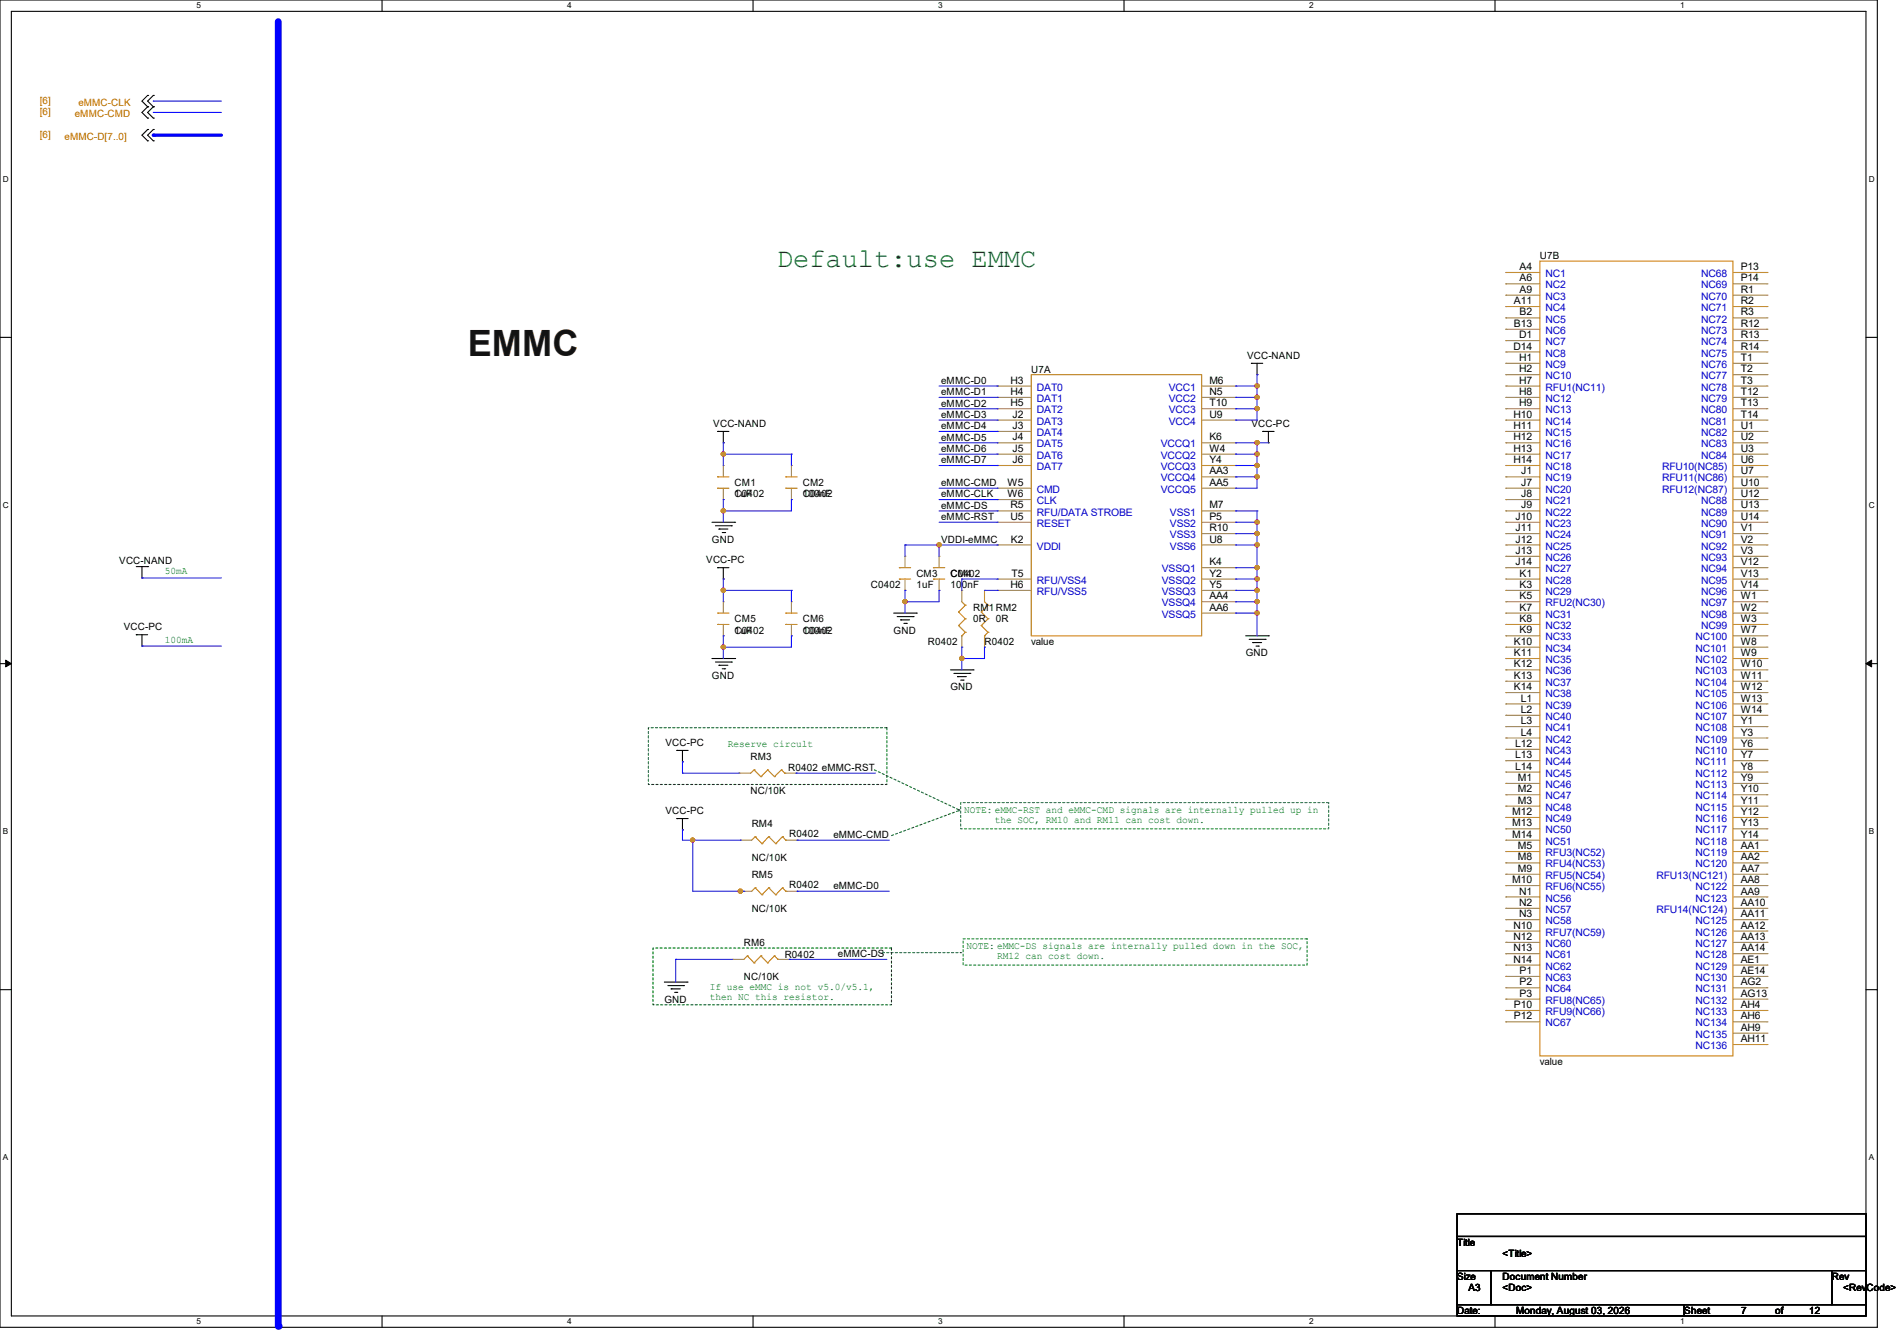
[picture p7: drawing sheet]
<svg xmlns="http://www.w3.org/2000/svg" width="297mm" height="210mm" viewBox="0 0 297 210" stroke-linecap="round" stroke-linejoin="round" font-family="sans-serif">
<g fill="none" stroke="#000" stroke-width=".17">
<path d="M0 0h293.9v207.9h-293.9zM1.8 1.8h290.3v204.3h-290.3zM59.8 0v1.8M117.9 0v1.8M176 0v1.8M234.1 0v1.8M0 52.8h1.8M292.1 52.8h1.8M0 103.9h1.8M292.1 103.9h1.8M0 155h1.8M292.1 155h1.8"/>
<path d="M59.8 206.1v1.8M117.9 206.1v1.8M176 206.1v1.8M234.1 206.1v1.8"/>
</g>
<path d="M.9 103.4l.9 .5-.9 .5zM292.1 103.9l.9-.5v1z" fill="#000"/>
<path d="M.9 103.4l.9 .5-.9 .5zM292.1 103.9l.9-.5v1z" fill="none" stroke="#000" stroke-width=".16"/>
<path d="M43.6 3.4v204.3" fill="none" stroke="#00f" stroke-width="1.1"/>
<circle cx="43.6" cy="207.7" r=".53" fill="#00f"/>
<path d="M150.4 125.7h57.6v4.1h-57.6zM150.8 147h53.8v4.1h-53.8z" fill="none" stroke="#008040" stroke-width=".17" stroke-dasharray=".3 .3"/>
<path d="M101.5 114h37.4v8.9h-37.4zM136.9 120.6l13.2 6.2M139.6 130.9l10.5-3.9M150.1 126.8h.1M150.1 127h.1M102.2 148.5h37.4v8.9h-37.4zM138.1 149.2h12.3M150.4 149.2h.1" fill="none" stroke="#008000" stroke-width=".17" stroke-dasharray=".3 .3"/>
<g fill="none" stroke="#000" stroke-width=".17">
<path d="M23.1 14.9h.1M23.1 16.7h.1M23.1 18.5h.1M23.1 14.9l-.9 .9 .9 .9M23.1 16.7l-.9 .9 .9 .9M24 14.9h.1M24 16.7h.1M24 18.5h.1M24 14.9l-.9 .9 .9 .9M24 16.7l-.9 .9 .9 .9M23.1 20.3h.1M23.1 22.1h.1"/>
<path d="M23.1 20.3l-.9 .9 .9 .9M24 20.3h.1M24 22.1h.1M24 20.3l-.9 .9 .9 .9M195.9 56.9h.1M195.9 56.9h1.8M196.8 58.7h.1M196.8 56.9v1.8M112.4 67.6h.1M112.4 67.6h1.7M113.2 69.3h.1M113.2 67.6v1.7"/>
<path d="M197.7 67.6h.1M197.7 67.6h1.8M198.6 69.3h.1M198.6 67.6v1.7M21.3 99.4h.1M21.3 88.7h1.8M21.3 99.4h1.8M22.2 90.5h.1M22.2 88.7v1.8M22.2 99.4v1.8M23.1 88.7h.1M111.5 81.8h3.5"/>
<path d="M112 82.3h2.5M112.4 88.9h.1M112.4 88.9h1.7M112.6 82.8h.1M112.6 82.8h1.4M113.1 83.4h.4M113.2 90.7h.1M113.2 88.9v1.8M113.5 83.4h.1M114.5 82.3h.1M115 81.8h.1M139.9 96h3.6"/>
<path d="M140.5 96.6h2.5M141 97.1h.1M141 97.1h1.4M141.5 97.6h.4M141.9 97.6h.1M143 96.6h.1M143.5 96h.1M195 99.6h3.6M198.6 99.6h.1M22.2 101.2h.1M106 117.5h.1M106 117.5h1.7"/>
<path d="M106.8 119.3h.1M106.8 117.5v1.8M111.5 103.1h3.5M112 103.7h2.5M112.6 104.2h.1M112.6 104.2h1.4M113.1 104.7h.4M113.5 104.7h.1M114.5 103.7h.1M115 103.1h.1M148.8 104.9h3.6M149.4 105.5h2.4"/>
<path d="M149.9 106h.1M149.9 106h1.4M150.4 106.5h.4M150.8 106.5h.1M151.8 105.5h.1M152.4 104.9h.1M195.6 100.1h2.5M196.1 100.6h.1M196.1 100.6h1.4M196.6 101.2h.4M197 101.2h.1M198.1 100.1h.1"/>
<path d="M106 128.2h.1M106 128.2h1.7M106.8 130h.1M106.8 128.2v1.8M104 153.8h3.6M104.6 154.3h2.4M105.1 154.9h.1M105.1 154.9h1.4M105.6 155.4h.4M106 155.4h.1M107 154.3h.1M107.6 153.8h.1"/>
<path d="M228.1 190.1h64v3.5h-64zM228.1 193.6h64v5.4h-64zM228.1 199h5.4v5.3h-5.4zM233.5 199h53.3v5.3h-53.3zM286.8 199h5.3v5.3h-5.3zM228.1 204.3h35.6v1.8h-35.6zM263.7 204.3h28.4v1.8h-28.4z"/>
</g>
<g fill="none" stroke="#cc8006" stroke-width=".17">
<path d="M161.5 58.7h26.6v40.9h-26.6zM241.1 40.9h30.2v124.5h-30.2zM112.4 74.7h.1M112.4 76.5h.1M112.4 74.7h1.7M112.4 76.5h1.7M123 74.7h.1M123 76.5h.1M123 74.7h1.8M123 76.5h1.8M112.4 96h.1M112.4 97.8h.1"/>
<path d="M112.4 96h1.7M112.4 97.8h1.7M123 96h.1M123 97.8h.1M123 96h1.8M123 97.8h1.8M140.8 88.9h.1M140.8 90.7h.1M140.8 88.9h1.8M140.8 90.7h1.8M146.1 88.9h.1M146.1 90.7h.1"/>
<path d="M146.1 88.9h1.8M146.1 90.7h1.8M150.1 95.8h.1M150.1 98h.1M150.1 95.8l1 1.1M150.1 98l1 1M150.6 99.6h.1M150.6 94.2l.5 .6M151.1 94.8h.1M151.1 96.9h.1M151.1 99h.1M151.1 94.8l-1 1"/>
<path d="M151.1 96.9l-1 1.1M151.1 99l-.5 .6M153.6 95.8h.1M153.6 98h.1M153.6 95.8l1.1 1.1M153.6 98l1.1 1M154.1 99.6h.1M154.1 94.2l.6 .6M154.7 94.8h.1M154.7 96.9h.1M154.7 99h.1M154.7 94.8l-1.1 1"/>
<path d="M154.7 96.9l-1.1 1.1M154.7 99l-.6 .6M118.1 120.6h.1M118.1 120.6l-.6 .5M118.1 120.6l1 1M118.2 131h.1M118.2 139h.1M118.2 131l-.5 .6M118.2 131l1.1 1.1M118.2 139l-.5 .6M118.2 139l1.1 1.1M119.1 121.6h.1"/>
<path d="M119.3 132.1h.1M120.2 120.6h.1M120.2 120.6l-1.1 1M120.2 120.6l1 1M120.4 131h.1M120.4 139h.1M120.4 131l-1.1 1.1M120.4 131l1.1 1.1M120.4 139l-1.1 1.1M120.4 139l1.1 1.1M121.2 121.6h.1M121.5 132.1h.1"/>
<path d="M122.3 120.6h.1M122.3 120.6l-1.1 1M122.3 120.6l.6 .5M122.5 131h.1M122.5 139h.1M122.5 131l-1 1.1M122.5 131l.5 .6M122.5 139l-1 1.1M122.5 139l.5 .6M122.9 121.1h.1M123 131.6h.1M123 139.6h.1"/>
<path d="M117 149.7h.1M117 149.7l-.5 .5M117 149.7l1.1 1.1M118.1 150.8h.1M119.1 149.7h.1M119.1 149.7l-1 1.1M119.1 149.7l1.1 1.1M119.3 140.1h.1M120.2 150.8h.1M121.2 149.7h.1M121.2 149.7l-1 1.1M121.2 149.7l.6 .5"/>
<path d="M121.5 140.1h.1M121.8 150.2h.1"/>
</g>
<g fill="none" stroke="#a84" stroke-width=".17">
<path d="M235.8 42.7h.1M235.8 44.4h.1M235.8 46.2h.1M235.8 48h.1M235.8 49.8h.1M235.8 51.6h.1M235.8 53.3h.1M235.8 55.1h.1M235.8 56.9h.1M235.8 58.7h.1M235.8 42.7h5.3M235.8 44.4h5.3"/>
<path d="M235.8 46.2h5.3M235.8 48h5.3M235.8 49.8h5.3M235.8 51.6h5.3M235.8 53.3h5.3M235.8 55.1h5.3M235.8 56.9h5.3M235.8 58.7h5.3M271.3 42.7h5.3M271.3 44.4h5.3M271.3 46.2h5.3M271.3 48h5.3"/>
<path d="M271.3 49.8h5.3M271.3 51.6h5.3M271.3 53.3h5.3M271.3 55.1h5.3M271.3 56.9h5.3M271.3 58.7h5.3M276.6 42.7h.1M276.6 44.4h.1M276.6 46.2h.1M276.6 48h.1M276.6 49.8h.1M276.6 51.6h.1"/>
<path d="M276.6 53.3h.1M276.6 55.1h.1M276.6 56.9h.1M276.6 58.7h.1M113.2 72.9h.1M113.2 78.2h.1M113.2 72.9v1.8M113.2 76.5v1.7M123.9 78.2h.1M123.9 72.9h.1M123.9 72.9v1.8M123.9 76.5v1.7"/>
<path d="M156.1 60.5h.1M156.1 62.2h.1M156.1 64h.1M156.1 65.8h.1M156.1 67.6h.1M156.1 69.3h.1M156.1 71.1h.1M156.1 72.9h.1M156.1 76.5h.1M156.1 78.2h.1M156.1 60.5h5.4M156.1 62.2h5.4"/>
<path d="M156.1 64h5.4M156.1 65.8h5.4M156.1 67.6h5.4M156.1 69.3h5.4M156.1 71.1h5.4M156.1 72.9h5.4M156.1 76.5h5.4M156.1 78.2h5.4M188.1 60.5h5.4M188.1 62.2h5.4M188.1 64h5.4M188.1 65.8h5.4"/>
<path d="M188.1 69.3h5.4M188.1 71.1h5.4M188.1 72.9h5.4M188.1 74.7h5.4M188.1 76.5h5.4M193.5 69.3h.1M193.5 60.5h.1M193.5 62.2h.1M193.5 64h.1M193.5 65.8h.1M193.5 71.1h.1M193.5 72.9h.1"/>
<path d="M193.5 74.7h.1M193.5 76.5h.1M235.8 60.5h.1M235.8 62.2h.1M235.8 64h.1M235.8 65.8h.1M235.8 67.6h.1M235.8 69.3h.1M235.8 71.1h.1M235.8 72.9h.1M235.8 74.7h.1M235.8 76.5h.1"/>
<path d="M235.8 78.2h.1M235.8 60.5h5.3M235.8 62.2h5.3M235.8 64h5.3M235.8 65.8h5.3M235.8 67.6h5.3M235.8 69.3h5.3M235.8 71.1h5.3M235.8 72.9h5.3M235.8 74.7h5.3M235.8 76.5h5.3M235.8 78.2h5.3"/>
<path d="M271.3 60.5h5.3M271.3 62.2h5.3M271.3 64h5.3M271.3 65.8h5.3M271.3 67.6h5.3M271.3 69.3h5.3M271.3 71.1h5.3M271.3 72.9h5.3M271.3 74.7h5.3M271.3 76.5h5.3M271.3 78.2h5.3M276.6 60.5h.1"/>
<path d="M276.6 62.2h.1M276.6 64h.1M276.6 65.8h.1M276.6 67.6h.1M276.6 69.3h.1M276.6 71.1h.1M276.6 72.9h.1M276.6 74.7h.1M276.6 76.5h.1M276.6 78.2h.1M113.2 94.2h.1M113.2 99.6h.1"/>
<path d="M113.2 94.2v1.8M113.2 97.8v1.8M123.9 99.6h.1M123.9 94.2h.1M123.9 94.2v1.8M123.9 97.8v1.8M141.7 92.5h.1M141.7 87.1h.1M141.7 87.1v1.8M141.7 90.7v1.8M147 92.5h.1M147 87.1h.1"/>
<path d="M147 87.1v1.8M147 90.7v1.8M150.6 92.5h.1M150.6 92.5v1.7M150.6 99.6v1.7M154.1 92.5h.1M154.1 92.5v1.7M154.1 99.6v1.7M156.1 85.3h.1M156.1 92.5h.1M156.1 80h.1M156.1 90.7h.1"/>
<path d="M156.1 81.8h.1M156.1 80h5.4M156.1 81.8h5.4M156.1 85.3h5.4M156.1 90.7h5.4M156.1 92.5h5.4M188.1 80h5.4M188.1 81.8h5.4M188.1 83.6h5.4M188.1 85.3h5.4M188.1 88.9h5.4M188.1 90.7h5.4"/>
<path d="M188.1 92.5h5.4M188.1 94.2h5.4M188.1 96h5.4M193.5 88.9h.1M193.5 80h.1M193.5 81.8h.1M193.5 83.6h.1M193.5 85.3h.1M193.5 90.7h.1M193.5 92.5h.1M193.5 94.2h.1M193.5 96h.1"/>
<path d="M235.8 80h.1M235.8 81.8h.1M235.8 83.6h.1M235.8 85.3h.1M235.8 87.1h.1M235.8 88.9h.1M235.8 90.7h.1M235.8 92.5h.1M235.8 94.2h.1M235.8 96h.1M235.8 97.8h.1M235.8 99.6h.1"/>
<path d="M235.8 80h5.3M235.8 81.8h5.3M235.8 83.6h5.3M235.8 85.3h5.3M235.8 87.1h5.3M235.8 88.9h5.3M235.8 90.7h5.3M235.8 92.5h5.3M235.8 94.2h5.3M235.8 96h5.3M235.8 97.8h5.3M235.8 99.6h5.3"/>
<path d="M271.3 80h5.3M271.3 81.8h5.3M271.3 83.6h5.3M271.3 85.3h5.3M271.3 87.1h5.3M271.3 88.9h5.3M271.3 90.7h5.3M271.3 92.5h5.3M271.3 94.2h5.3M271.3 96h5.3M271.3 97.8h5.3M271.3 99.6h5.3"/>
<path d="M276.6 80h.1M276.6 81.8h.1M276.6 83.6h.1M276.6 85.3h.1M276.6 87.1h.1M276.6 88.9h.1M276.6 90.7h.1M276.6 92.5h.1M276.6 94.2h.1M276.6 96h.1M276.6 97.8h.1M276.6 99.6h.1"/>
<path d="M150.6 101.3h.1M154.1 101.3h.1M235.8 101.3h.1M235.8 103.1h.1M235.8 104.9h.1M235.8 106.7h.1M235.8 108.5h.1M235.8 110.2h.1M235.8 112h.1M235.8 113.8h.1M235.8 115.6h.1M235.8 117.3h.1"/>
<path d="M235.8 119.1h.1M235.8 101.3h5.3M235.8 103.1h5.3M235.8 104.9h5.3M235.8 106.7h5.3M235.8 108.5h5.3M235.8 110.2h5.3M235.8 112h5.3M235.8 113.8h5.3M235.8 115.6h5.3M235.8 117.3h5.3M235.8 119.1h5.3"/>
<path d="M271.3 101.3h5.3M271.3 103.1h5.3M271.3 104.9h5.3M271.3 106.7h5.3M271.3 108.5h5.3M271.3 110.2h5.3M271.3 112h5.3M271.3 113.8h5.3M271.3 115.6h5.3M271.3 117.3h5.3M271.3 119.1h5.3M276.6 101.3h.1"/>
<path d="M276.6 103.1h.1M276.6 104.9h.1M276.6 106.7h.1M276.6 108.5h.1M276.6 110.2h.1M276.6 112h.1M276.6 113.8h.1M276.6 115.6h.1M276.6 117.3h.1M276.6 119.1h.1M115.7 121.1h.1M115.7 121.1h1.8"/>
<path d="M115.9 131.6h.1M115.9 139.6h.1M115.9 131.6h1.8M115.9 139.6h1.8M122.9 121.1h1.7M123 131.6h1.8M123 139.6h1.8M124.6 121.1h.1M124.8 131.6h.1M124.8 139.6h.1M235.8 120.9h.1M235.8 122.7h.1"/>
<path d="M235.8 124.5h.1M235.8 126.2h.1M235.8 128h.1M235.8 129.8h.1M235.8 131.6h.1M235.8 133.3h.1M235.8 135.1h.1M235.8 136.9h.1M235.8 138.7h.1M235.8 131.6h5.3M235.8 120.9h5.3M235.8 122.7h5.3"/>
<path d="M235.8 124.5h5.3M235.8 126.2h5.3M235.8 128h5.3M235.8 129.8h5.3M235.8 133.3h5.3M235.8 135.1h5.3M235.8 136.9h5.3M235.8 138.7h5.3M271.3 131.6h5.3M271.3 120.9h5.3M271.3 122.7h5.3M271.3 124.5h5.3"/>
<path d="M271.3 126.2h5.3M271.3 128h5.3M271.3 129.8h5.3M271.3 133.3h5.3M271.3 135.1h5.3M271.3 136.9h5.3M271.3 138.7h5.3M276.6 120.9h.1M276.6 122.7h.1M276.6 124.5h.1M276.6 126.2h.1M276.6 128h.1"/>
<path d="M276.6 129.8h.1M276.6 131.6h.1M276.6 133.3h.1M276.6 135.1h.1M276.6 136.9h.1M276.6 138.7h.1M114.7 150.2h.1M114.7 150.2h1.8M121.8 150.2h1.8M123.6 150.2h.1M235.8 140.5h.1M235.8 142.2h.1"/>
<path d="M235.8 144h.1M235.8 145.8h.1M235.8 147.6h.1M235.8 149.4h.1M235.8 151.1h.1M235.8 152.9h.1M235.8 154.7h.1M235.8 156.5h.1M235.8 158.2h.1M235.8 140.5h5.3M235.8 142.2h5.3M235.8 144h5.3"/>
<path d="M235.8 145.8h5.3M235.8 147.6h5.3M235.8 149.4h5.3M235.8 151.1h5.3M235.8 152.9h5.3M235.8 154.7h5.3M235.8 156.5h5.3M235.8 158.2h5.3M271.3 140.5h5.3M271.3 142.2h5.3M271.3 144h5.3M271.3 145.8h5.3"/>
<path d="M271.3 147.6h5.3M271.3 149.4h5.3M271.3 151.1h5.3M271.3 152.9h5.3M271.3 154.7h5.3M271.3 156.5h5.3M271.3 158.2h5.3M276.6 140.5h.1M276.6 142.2h.1M276.6 144h.1M276.6 145.8h.1M276.6 147.6h.1"/>
<path d="M276.6 149.4h.1M276.6 151.1h.1M276.6 152.9h.1M276.6 154.7h.1M276.6 156.5h.1M276.6 158.2h.1M235.8 160h.1M235.8 160h5.3M271.3 160h5.3M271.3 161.8h5.3M271.3 163.6h5.3M276.6 160h.1"/>
<path d="M276.6 161.8h.1M276.6 163.6h.1"/>
</g>
<path d="M24 15.8h.1M24 17.6h.1M24 15.8h10.7M24 17.6h10.7" fill="none" stroke="#4200ff" stroke-width=".17"/>
<path d="M24 21.2h10.7" fill="none" stroke="#00f" stroke-width=".51"/>
<circle cx="24" cy="21.2" r=".25" fill="#00f"/>
<path d="M196.8 58.7h.1M196.8 58.7v3.5M147 60.5h9.1M156.1 60.5h.1M193.5 60.5h.1M193.5 60.5h3.3M196.8 60.5h.1" fill="none" stroke="#4200ff" stroke-width=".17"/>
<circle cx="196.8" cy="62.2" r=".33" fill="#f00"/>
<circle cx="196.8" cy="62.2" r=".33" fill="none" stroke="#f00" stroke-width=".17"/>
<circle cx="196.8" cy="60.4" r=".33" fill="#f00"/>
<circle cx="196.8" cy="60.4" r=".33" fill="none" stroke="#f00" stroke-width=".17"/>
<path d="M147 62.2h9.1M156.1 62.2h.1M193.5 62.2h.1M193.5 62.2h3.3M196.8 62.2h.1M196.8 62.2v1.8" fill="none" stroke="#4200ff" stroke-width=".17"/>
<circle cx="196.8" cy="64" r=".33" fill="#f00"/>
<circle cx="196.8" cy="64" r=".33" fill="none" stroke="#f00" stroke-width=".17"/>
<g fill="none" stroke="#4200ff" stroke-width=".17">
<path d="M113.2 69.3h.1M113.2 69.3v1.8M147 64h9.1M147 65.8h9.1M147 67.6h9.1M147 69.3h9.1M156.1 64h.1M156.1 65.8h.1M156.1 67.6h.1M156.1 69.3h.1M193.5 64h.1M193.5 65.8h.1"/>
<path d="M193.5 69.3h.1M193.5 64h3.3M193.5 69.3h5.1M196.8 64h.1M196.8 69.3h.1M196.8 64v1.8h-3.3M196.8 69.3v1.8"/>
</g>
<circle cx="196.8" cy="71.1" r=".33" fill="#f00"/>
<circle cx="196.8" cy="71.1" r=".33" fill="none" stroke="#f00" stroke-width=".17"/>
<circle cx="196.8" cy="69.3" r=".33" fill="#f00"/>
<circle cx="196.8" cy="69.3" r=".33" fill="none" stroke="#f00" stroke-width=".17"/>
<path d="M113.2 71.1h.1M113.2 71.1v1.8" fill="none" stroke="#4200ff" stroke-width=".17"/>
<circle cx="113.3" cy="71.1" r=".33" fill="#f00"/>
<circle cx="113.3" cy="71.1" r=".33" fill="none" stroke="#f00" stroke-width=".17"/>
<path d="M113.2 71.1h.1M113.2 71.1h10.7M123.9 71.1h.1M123.9 71.1v1.8M147 71.1h9.1M156.1 71.1h.1M193.5 71.1h.1M193.5 71.1h3.3M196.8 71.1h.1M196.8 71.1v1.8" fill="none" stroke="#4200ff" stroke-width=".17"/>
<circle cx="196.8" cy="72.9" r=".33" fill="#f00"/>
<circle cx="196.8" cy="72.9" r=".33" fill="none" stroke="#f00" stroke-width=".17"/>
<path d="M147 72.9h9.1M156.1 72.9h.1M193.5 72.9h.1M193.5 74.7h.1M193.5 72.9h3.3M193.5 74.7h3.3M196.8 72.9h.1M196.8 74.7h.1M196.8 72.9v3.6" fill="none" stroke="#4200ff" stroke-width=".17"/>
<circle cx="196.8" cy="74.7" r=".33" fill="#f00"/>
<circle cx="196.8" cy="74.7" r=".33" fill="none" stroke="#f00" stroke-width=".17"/>
<path d="M113.2 78.2h.1M113.2 78.2v1.8M147 76.5h9.1M156.1 76.5h.1M193.5 76.5h.1M193.5 76.5h3.3" fill="none" stroke="#4200ff" stroke-width=".17"/>
<circle cx="113.3" cy="80" r=".33" fill="#f00"/>
<circle cx="113.3" cy="80" r=".33" fill="none" stroke="#f00" stroke-width=".17"/>
<g fill="none" stroke="#4200ff" stroke-width=".17">
<path d="M123.9 78.2h.1M123.9 78.2v1.8h-10.7M147 78.2h9.1M156.1 78.2h.1M113.2 80h.1M113.2 80v1.8M147 80h9.1M147 81.8h9.1M156.1 80h.1M156.1 81.8h.1M193.5 80h.1M193.5 81.8h.1"/>
<path d="M193.5 80h3.3M196.8 80h.1M196.8 80v1.8h-3.3"/>
</g>
<circle cx="196.8" cy="81.8" r=".33" fill="#f00"/>
<circle cx="196.8" cy="81.8" r=".33" fill="none" stroke="#f00" stroke-width=".17"/>
<path d="M193.5 83.6h.1M196.8 81.8h.1M196.8 81.8v1.8h-3.3" fill="none" stroke="#4200ff" stroke-width=".17"/>
<circle cx="196.8" cy="83.5" r=".33" fill="#f00"/>
<circle cx="196.8" cy="83.5" r=".33" fill="none" stroke="#f00" stroke-width=".17"/>
<path d="M141.7 85.3h.1M141.7 85.3v1.8M141.7 85.3h14.4M147 85.3h.1M147 85.3v1.8M156.1 85.3h.1M196.8 83.6h.1M196.8 83.6v1.7" fill="none" stroke="#4200ff" stroke-width=".17"/>
<circle cx="147" cy="85.3" r=".33" fill="#f00"/>
<circle cx="147" cy="85.3" r=".33" fill="none" stroke="#f00" stroke-width=".17"/>
<path d="M193.5 85.3h.1M193.5 85.3h3.3M196.8 85.3h.1M196.8 85.3v3.6" fill="none" stroke="#4200ff" stroke-width=".17"/>
<circle cx="196.8" cy="85.3" r=".33" fill="#f00"/>
<circle cx="196.8" cy="85.3" r=".33" fill="none" stroke="#f00" stroke-width=".17"/>
<path d="M22.2 90.5h.1M22.2 90.5h12.5M193.5 88.9h.1M193.5 88.9h3.3M196.8 88.9h.1M196.8 88.9v1.8" fill="none" stroke="#4200ff" stroke-width=".17"/>
<circle cx="196.8" cy="90.7" r=".33" fill="#f00"/>
<circle cx="196.8" cy="90.7" r=".33" fill="none" stroke="#f00" stroke-width=".17"/>
<circle cx="196.8" cy="88.9" r=".33" fill="#f00"/>
<circle cx="196.8" cy="88.9" r=".33" fill="none" stroke="#f00" stroke-width=".17"/>
<path d="M113.2 90.7h.1M113.2 92.5h.1M113.2 90.7v3.5M113.2 92.5h10.7M150.6 90.7h.1M150.6 90.7h5.5M150.6 90.7v1.8M156.1 90.7h.1M193.5 90.7h.1M193.5 90.7h3.3M196.8 90.7h.1M196.8 90.7v1.8" fill="none" stroke="#4200ff" stroke-width=".17"/>
<circle cx="113.3" cy="92.4" r=".33" fill="#f00"/>
<circle cx="113.3" cy="92.4" r=".33" fill="none" stroke="#f00" stroke-width=".17"/>
<path d="M123.9 92.5h.1M123.9 92.5v1.7M141.7 92.5h.1M141.7 92.5v1.7" fill="none" stroke="#4200ff" stroke-width=".17"/>
<circle cx="141.7" cy="94.2" r=".33" fill="#f00"/>
<circle cx="141.7" cy="94.2" r=".33" fill="none" stroke="#f00" stroke-width=".17"/>
<path d="M147 92.5h.1M147 92.5v1.7M154.1 92.5h2M156.1 92.5h.1M193.5 92.5h.1M193.5 92.5h3.3M196.8 92.5h.1M196.8 92.5v1.7" fill="none" stroke="#4200ff" stroke-width=".17"/>
<circle cx="196.8" cy="94.2" r=".33" fill="#f00"/>
<circle cx="196.8" cy="94.2" r=".33" fill="none" stroke="#f00" stroke-width=".17"/>
<circle cx="196.8" cy="92.4" r=".33" fill="#f00"/>
<circle cx="196.8" cy="92.4" r=".33" fill="none" stroke="#f00" stroke-width=".17"/>
<path d="M141.7 94.2h.1M141.7 94.2v1.8M141.7 94.2h5.3M193.5 94.2h.1M193.5 96h.1M193.5 94.2h3.3M196.8 94.2h.1M196.8 94.2v1.8h-3.3" fill="none" stroke="#4200ff" stroke-width=".17"/>
<circle cx="196.8" cy="96" r=".33" fill="#f00"/>
<circle cx="196.8" cy="96" r=".33" fill="none" stroke="#f00" stroke-width=".17"/>
<path d="M113.2 99.6h.1M113.2 99.6v1.7M123.9 99.6h.1M123.9 99.6v1.7h-10.7M196.8 96h.1M196.8 96v3.6M22.2 101.2h.1M22.2 101.2h12.5M113.2 101.3h.1" fill="none" stroke="#4200ff" stroke-width=".17"/>
<circle cx="113.3" cy="101.3" r=".33" fill="#f00"/>
<circle cx="113.3" cy="101.3" r=".33" fill="none" stroke="#f00" stroke-width=".17"/>
<path d="M113.2 101.3h.1M113.2 101.3v1.8M150.6 101.3h.1M150.6 101.3v1.8" fill="none" stroke="#4200ff" stroke-width=".17"/>
<circle cx="150.6" cy="103.1" r=".33" fill="#f00"/>
<circle cx="150.6" cy="103.1" r=".33" fill="none" stroke="#f00" stroke-width=".17"/>
<g fill="none" stroke="#4200ff" stroke-width=".17">
<path d="M106.8 119.3h.1M106.8 119.3v1.8M150.6 103.1h.1M150.6 103.1v1.8M154.1 101.3h.1M154.1 101.3v1.8h-3.5M106.8 121.1h.1M106.8 130h.1M106.8 130v1.6h1.7M106.8 121.1h8.9M108.5 131.6h.1M108.5 139.6h7.4"/>
<path d="M115.9 139.6h.1M124.6 121.1h.1M124.6 121.1h12.5M124.8 131.6h.1M124.8 131.6h14.4M105.8 150.2h.1M105.8 150.2h8.9M105.8 150.2v3.6M123.6 150.2h.1M123.6 150.2h15.3"/>
</g>
<circle cx="115.9" cy="139.6" r=".33" fill="#f00"/>
<circle cx="115.9" cy="139.6" r=".33" fill="none" stroke="#f00" stroke-width=".17"/>
<path d="M108.5 131.6h.1M108.5 131.6v8M108.5 131.6h7.4M115.9 131.6h.1M115.9 139.6h.6M116.5 139.6h.1" fill="none" stroke="#4200ff" stroke-width=".17"/>
<circle cx="108.4" cy="131.6" r=".32" fill="#f00"/>
<circle cx="108.4" cy="131.6" r=".32" fill="none" stroke="#f00" stroke-width=".17"/>
<path d="M124.8 139.6h.1M124.8 139.6h14.4" fill="none" stroke="#4200ff" stroke-width=".17"/>
<circle cx="196.8" cy="62.2" r=".33" fill="#f00"/>
<circle cx="196.8" cy="62.2" r=".33" fill="none" stroke="#f00" stroke-width=".17"/>
<circle cx="196.8" cy="60.4" r=".33" fill="#f00"/>
<circle cx="196.8" cy="60.4" r=".33" fill="none" stroke="#f00" stroke-width=".17"/>
<circle cx="196.8" cy="64" r=".33" fill="#f00"/>
<circle cx="196.8" cy="64" r=".33" fill="none" stroke="#f00" stroke-width=".17"/>
<circle cx="196.8" cy="71.1" r=".33" fill="#f00"/>
<circle cx="196.8" cy="71.1" r=".33" fill="none" stroke="#f00" stroke-width=".17"/>
<circle cx="196.8" cy="69.3" r=".33" fill="#f00"/>
<circle cx="196.8" cy="69.3" r=".33" fill="none" stroke="#f00" stroke-width=".17"/>
<circle cx="113.3" cy="71.1" r=".33" fill="#f00"/>
<circle cx="113.3" cy="71.1" r=".33" fill="none" stroke="#f00" stroke-width=".17"/>
<circle cx="196.8" cy="72.9" r=".33" fill="#f00"/>
<circle cx="196.8" cy="72.9" r=".33" fill="none" stroke="#f00" stroke-width=".17"/>
<circle cx="196.8" cy="74.7" r=".33" fill="#f00"/>
<circle cx="196.8" cy="74.7" r=".33" fill="none" stroke="#f00" stroke-width=".17"/>
<circle cx="113.3" cy="80" r=".33" fill="#f00"/>
<circle cx="113.3" cy="80" r=".33" fill="none" stroke="#f00" stroke-width=".17"/>
<circle cx="196.8" cy="81.8" r=".33" fill="#f00"/>
<circle cx="196.8" cy="81.8" r=".33" fill="none" stroke="#f00" stroke-width=".17"/>
<circle cx="196.8" cy="83.5" r=".33" fill="#f00"/>
<circle cx="196.8" cy="83.5" r=".33" fill="none" stroke="#f00" stroke-width=".17"/>
<circle cx="147" cy="85.3" r=".33" fill="#f00"/>
<circle cx="147" cy="85.3" r=".33" fill="none" stroke="#f00" stroke-width=".17"/>
<circle cx="196.8" cy="85.3" r=".33" fill="#f00"/>
<circle cx="196.8" cy="85.3" r=".33" fill="none" stroke="#f00" stroke-width=".17"/>
<circle cx="196.8" cy="90.7" r=".33" fill="#f00"/>
<circle cx="196.8" cy="90.7" r=".33" fill="none" stroke="#f00" stroke-width=".17"/>
<circle cx="196.8" cy="88.9" r=".33" fill="#f00"/>
<circle cx="196.8" cy="88.9" r=".33" fill="none" stroke="#f00" stroke-width=".17"/>
<circle cx="113.3" cy="92.4" r=".33" fill="#f00"/>
<circle cx="113.3" cy="92.4" r=".33" fill="none" stroke="#f00" stroke-width=".17"/>
<circle cx="141.7" cy="94.2" r=".33" fill="#f00"/>
<circle cx="141.7" cy="94.2" r=".33" fill="none" stroke="#f00" stroke-width=".17"/>
<circle cx="196.8" cy="94.2" r=".33" fill="#f00"/>
<circle cx="196.8" cy="94.2" r=".33" fill="none" stroke="#f00" stroke-width=".17"/>
<circle cx="196.8" cy="92.4" r=".33" fill="#f00"/>
<circle cx="196.8" cy="92.4" r=".33" fill="none" stroke="#f00" stroke-width=".17"/>
<circle cx="196.8" cy="96" r=".33" fill="#f00"/>
<circle cx="196.8" cy="96" r=".33" fill="none" stroke="#f00" stroke-width=".17"/>
<circle cx="113.3" cy="101.3" r=".33" fill="#f00"/>
<circle cx="113.3" cy="101.3" r=".33" fill="none" stroke="#f00" stroke-width=".17"/>
<circle cx="150.6" cy="103.1" r=".33" fill="#f00"/>
<circle cx="150.6" cy="103.1" r=".33" fill="none" stroke="#f00" stroke-width=".17"/>
<circle cx="115.9" cy="139.6" r=".33" fill="#f00"/>
<circle cx="115.9" cy="139.6" r=".33" fill="none" stroke="#f00" stroke-width=".17"/>
<circle cx="108.4" cy="131.6" r=".32" fill="#f00"/>
<circle cx="108.4" cy="131.6" r=".32" fill="none" stroke="#f00" stroke-width=".17"/>
<text font-size="5.7" fill="#400000" x="73.2" y="55.8">EMMC</text>
<text font-size="4.2" fill="#008000" x="121.6" y="41.8">Default:use EMMC</text>
<g font-size="1.6" fill="#f00">
<text x="6.2" y="16.2">[6]</text>
<text x="6.2" y="18">[6]</text>
<text x="12.3" y="16.6">eMMC-CLK</text>
<text x="6.2" y="21.5">[6]</text>
<text x="10.1" y="21.9">eMMC-D[7..0]</text>
<text x="11.7" y="18.3">eMMC-CMD</text>
</g>
<g font-size="1.6">
<text x="241.1" y="40.6">U7B</text>
<text x="237" y="47.6">A11</text>
<text x="237.9" y="42.3">A4</text>
<text x="237.9" y="44.1">A6</text>
<text x="237.9" y="45.8">A9</text>
<text x="272.5" y="42.3">P13</text>
<text x="272.5" y="44.1">P14</text>
<text x="272.5" y="45.8">R1</text>
<text x="272.5" y="47.6">R2</text>
<text x="237" y="51.2">B13</text>
<text x="237.8" y="53">D1</text>
<text x="237.9" y="49.4">B2</text>
<text x="272.5" y="49.4">R3</text>
<text x="272.5" y="51.2">R12</text>
<text x="272.5" y="53">R13</text>
<text x="161.5" y="58.3">U7A</text>
<text x="195.2" y="56.2">VCC-NAND</text>
<text x="236.9" y="54.7">D14</text>
<text x="237.8" y="56.5">H1</text>
<text x="237.8" y="58.3">H2</text>
<text x="272.5" y="54.7">R14</text>
<text x="272.5" y="56.5">T1</text>
<text x="272.5" y="58.3">T2</text>
<text x="147.4" y="60.1">eMMC-D0</text>
<text x="147.4" y="61.9">eMMC-D1</text>
<text x="147.4" y="63.7">eMMC-D2</text>
<text x="147.4" y="65.4">eMMC-D3</text>
<text x="158.2" y="60.1">H3</text>
<text x="158.2" y="61.8">H4</text>
<text x="158.2" y="63.6">H5</text>
<text x="158.5" y="65.4">J2</text>
<text x="189.4" y="60.1">M6</text>
<text x="189.4" y="61.8">N5</text>
<text x="189.4" y="63.6">T10</text>
<text x="189.4" y="65.4">U9</text>
<text x="236.9" y="65.4">H10</text>
<text x="237.8" y="60.1">H7</text>
<text x="237.8" y="61.8">H8</text>
<text x="237.8" y="63.6">H9</text>
<text x="272.5" y="60.1">T3</text>
<text x="272.5" y="61.8">T12</text>
<text x="272.5" y="63.6">T13</text>
<text x="272.5" y="65.4">T14</text>
<text x="111.7" y="66.9">VCC-NAND</text>
<text x="147.4" y="67.2">eMMC-D4</text>
<text x="147.4" y="69">eMMC-D5</text>
<text x="147.4" y="70.8">eMMC-D6</text>
<text x="158.5" y="67.2">J3</text>
<text x="158.5" y="69">J4</text>
<text x="158.5" y="70.7">J5</text>
<text x="189.4" y="69">K6</text>
<text x="189.4" y="70.7">W4</text>
<text x="195.9" y="66.9">VCC-PC</text>
<text x="236.9" y="67.2">H11</text>
<text x="236.9" y="69">H12</text>
<text x="236.9" y="70.7">H13</text>
<text x="272.5" y="67.2">U1</text>
<text x="272.5" y="69">U2</text>
<text x="272.5" y="70.7">U3</text>
<text x="115" y="76.1">CM1</text>
<text x="115" y="77.9">1uF</text>
<text x="115" y="77.9">C0402</text>
<text x="125.7" y="76.1">CM2</text>
<text x="125.7" y="77.9">1004n0F2</text>
<text x="125.7" y="77.9">C</text>
<text x="147.4" y="72.6">eMMC-D7</text>
<text x="147.4" y="76.1">eMMC-CMD</text>
<text x="147.4" y="77.9">eMMC-CLK</text>
<text x="157.7" y="76.1">W5</text>
<text x="157.7" y="77.9">W6</text>
<text x="158.5" y="72.5">J6</text>
<text x="189.4" y="72.5">Y4</text>
<text x="189.4" y="74.3">AA3</text>
<text x="189.4" y="76.1">AA5</text>
<text x="236.9" y="72.5">H14</text>
<text x="238.2" y="74.3">J1</text>
<text x="238.2" y="76.1">J7</text>
<text x="238.2" y="77.9">J8</text>
<text x="272.5" y="72.5">U6</text>
<text x="272.5" y="74.3">U7</text>
<text x="272.5" y="76.1">U10</text>
<text x="272.5" y="77.9">U12</text>
<text x="147.4" y="79.7">eMMC-DS</text>
<text x="147.4" y="81.4">eMMC-RST</text>
<text x="158.2" y="79.6">R5</text>
<text x="158.2" y="81.4">U5</text>
<text x="189.4" y="79.6">M7</text>
<text x="189.4" y="81.4">P5</text>
<text x="189.4" y="83.2">R10</text>
<text x="237.3" y="81.4">J10</text>
<text x="237.3" y="83.2">J11</text>
<text x="238.2" y="79.6">J9</text>
<text x="272.5" y="79.6">U13</text>
<text x="272.5" y="81.4">U14</text>
<text x="272.5" y="83.2">V1</text>
<text x="18.7" y="88.4">VCC-NAND</text>
<text x="110.6" y="88.2">VCC-PC</text>
<text x="111.5" y="85">GND</text>
<text x="147.4" y="85">VDDI-eMMC</text>
<text x="158.3" y="85">K2</text>
<text x="189.4" y="88.5">K4</text>
<text x="189.4" y="85">U8</text>
<text x="237.3" y="85">J12</text>
<text x="237.3" y="86.7">J13</text>
<text x="237.3" y="88.5">J14</text>
<text x="272.5" y="85">V2</text>
<text x="272.5" y="86.7">V3</text>
<text x="272.5" y="88.5">V12</text>
<text x="136.4" y="92.1">C0402</text>
<text x="143.5" y="90.3">CM3</text>
<text x="143.5" y="92.1">1uF</text>
<text x="148.8" y="90.3">CM4</text>
<text x="148.8" y="92.1">100nF</text>
<text x="148.8" y="90.3">C0402</text>
<text x="152.4" y="95.7">RM1RM2</text>
<text x="158.2" y="92.1">H6</text>
<text x="158.4" y="90.3">T5</text>
<text x="189.4" y="90.3">Y2</text>
<text x="189.4" y="92.1">Y5</text>
<text x="189.4" y="93.9">AA4</text>
<text x="189.4" y="95.6">AA6</text>
<text x="237.9" y="90.3">K1</text>
<text x="237.9" y="92.1">K3</text>
<text x="237.9" y="93.9">K5</text>
<text x="237.9" y="95.6">K7</text>
<text x="272.5" y="90.3">V13</text>
<text x="272.5" y="92.1">V14</text>
<text x="272.5" y="93.9">W1</text>
<text x="272.5" y="95.6">W2</text>
<text x="19.4" y="98.7">VCC-PC</text>
<text x="115" y="97.5">CM5</text>
<text x="115" y="99.2">1uF</text>
<text x="115" y="99.2">C0402</text>
<text x="125.7" y="97.5">CM6</text>
<text x="125.7" y="99.2">1004n0F2</text>
<text x="125.7" y="99.2">C</text>
<text x="139.9" y="99.2">GND</text>
<text x="145.2" y="101">R0402</text>
<text x="152.4" y="97.5">0R</text>
<text x="154.1" y="101">R0402</text>
<text x="155.9" y="97.5">0R</text>
<text x="161.5" y="101">value</text>
<text x="237" y="101">K10</text>
<text x="237.9" y="97.4">K8</text>
<text x="237.9" y="99.2">K9</text>
<text x="272.5" y="97.4">W3</text>
<text x="272.5" y="99.2">W7</text>
<text x="272.5" y="101">W8</text>
<text x="111.5" y="106.3">GND</text>
<text x="195" y="102.8">GND</text>
<text x="237" y="102.7">K11</text>
<text x="237" y="104.5">K12</text>
<text x="237" y="106.3">K13</text>
<text x="272.5" y="102.7">W9</text>
<text x="272.5" y="104.5">W10</text>
<text x="272.5" y="106.3">W11</text>
<text x="148.8" y="108.1">GND</text>
<text x="237" y="108.1">K14</text>
<text x="238.1" y="109.9">L1</text>
<text x="238.1" y="111.6">L2</text>
<text x="238.1" y="113.4">L3</text>
<text x="272.5" y="108.1">W12</text>
<text x="272.5" y="109.9">W13</text>
<text x="272.5" y="111.6">W14</text>
<text x="272.5" y="113.4">Y1</text>
<text x="104.2" y="116.8">VCC-PC</text>
<text x="117.5" y="119">RM3</text>
<text x="237.2" y="117">L12</text>
<text x="237.2" y="118.7">L13</text>
<text x="238.1" y="115.2">L4</text>
<text x="272.5" y="115.2">Y3</text>
<text x="272.5" y="117">Y6</text>
<text x="272.5" y="118.7">Y7</text>
<text x="117.5" y="124.3">NC/10K</text>
<text x="123.4" y="120.7">R0402 eMMC-RST</text>
<text x="237.2" y="120.5">L14</text>
<text x="237.7" y="122.3">M1</text>
<text x="237.7" y="124.1">M2</text>
<text x="237.7" y="125.9">M3</text>
<text x="272.5" y="120.5">Y8</text>
<text x="272.5" y="122.3">Y9</text>
<text x="272.5" y="124.1">Y10</text>
<text x="272.5" y="125.9">Y11</text>
<text x="104.2" y="127.5">VCC-PC</text>
<text x="117.7" y="129.5">RM4</text>
<text x="123.6" y="131.1">R0402</text>
<text x="130.5" y="131.2">eMMC-CMD</text>
<text x="236.8" y="127.6">M12</text>
<text x="236.8" y="129.4">M13</text>
<text x="236.8" y="131.2">M14</text>
<text x="272.5" y="127.6">Y12</text>
<text x="272.5" y="129.4">Y13</text>
<text x="272.5" y="131.2">Y14</text>
<text x="117.7" y="134.8">NC/10K</text>
<text x="117.7" y="137.5">RM5</text>
<text x="237.7" y="133">M5</text>
<text x="237.7" y="134.7">M8</text>
<text x="237.7" y="136.5">M9</text>
<text x="272.5" y="133">AA1</text>
<text x="272.5" y="134.7">AA2</text>
<text x="272.5" y="136.5">AA7</text>
<text x="117.7" y="142.8">NC/10K</text>
<text x="123.6" y="139.1">R0402</text>
<text x="130.5" y="139.2">eMMC-D0</text>
<text x="236.8" y="138.3">M10</text>
<text x="237.8" y="140.1">N1</text>
<text x="237.8" y="141.9">N2</text>
<text x="237.8" y="143.6">N3</text>
<text x="272.5" y="138.3">AA8</text>
<text x="272.5" y="140.1">AA9</text>
<text x="272.5" y="141.9">AA10</text>
<text x="272.5" y="143.6">AA11</text>
<text x="116.5" y="148.1">RM6</text>
<text x="131.2" y="149.9">eMMC-DS</text>
<text x="236.9" y="145.4">N10</text>
<text x="236.9" y="147.2">N12</text>
<text x="236.9" y="149">N13</text>
<text x="272.5" y="145.4">AA12</text>
<text x="272.5" y="147.2">AA13</text>
<text x="272.5" y="149">AA14</text>
<text x="116.5" y="153.5">NC/10K</text>
<text x="122.9" y="150.1">R0402</text>
<text x="236.9" y="150.7">N14</text>
<text x="237.9" y="152.5">P1</text>
<text x="237.9" y="154.3">P2</text>
<text x="272.5" y="150.7">AE1</text>
<text x="272.5" y="152.5">AE14</text>
<text x="272.5" y="154.3">AG2</text>
<text x="104" y="157">GND</text>
<text x="237" y="157.9">P10</text>
<text x="237" y="159.6">P12</text>
<text x="237.9" y="156.1">P3</text>
<text x="272.5" y="156.1">AG13</text>
<text x="272.5" y="157.9">AH4</text>
<text x="272.5" y="159.6">AH6</text>
<text x="272.5" y="161.4">AH9</text>
<text x="241.1" y="166.8">value</text>
<text x="272.5" y="163.2">AH11</text>
<text x="228.1" y="195.1">Title</text>
<text x="235.2" y="196.8">&lt;Title&gt;</text>
<text x="228.1" y="200.4">Size</text>
<text x="229.9" y="202.2">A3</text>
<text x="235.2" y="200.4">Document Number</text>
<text x="235.2" y="202.2">&lt;Doc&gt;</text>
<text x="286.8" y="200.4">Rev</text>
<text x="288.6" y="202.2">&lt;Rev</text>
<text x="292.2" y="202.2">Co</text>
<text x="294.3" y="202.2">de&gt;</text>
<text x="228.1" y="205.7">Date:</text>
<text x="237.4" y="205.7">Monday, August 03, 2026</text>
<text x="263.7" y="205.7">Sheet</text>
<text x="272.6" y="205.7">7</text>
<text x="277.9" y="205.7">of</text>
<text x="283.3" y="205.7">12</text>
</g>
<g font-size="1.6" fill="#00c">
<text x="242" y="43.4">NC1</text>
<text x="242" y="45.2">NC2</text>
<text x="242" y="46.9">NC3</text>
<text x="266.4" y="43.4">NC68</text>
<text x="266.4" y="45.2">NC69</text>
<text x="266.4" y="46.9">NC70</text>
<text x="242" y="48.7">NC4</text>
<text x="242" y="50.5">NC5</text>
<text x="242" y="52.3">NC6</text>
<text x="266.4" y="48.7">NC71</text>
<text x="266.4" y="50.5">NC72</text>
<text x="266.4" y="52.3">NC73</text>
<text x="242" y="54.1">NC7</text>
<text x="242" y="55.8">NC8</text>
<text x="242" y="57.6">NC9</text>
<text x="242" y="59.4">NC10</text>
<text x="266.4" y="54.1">NC74</text>
<text x="266.4" y="55.8">NC75</text>
<text x="266.4" y="57.6">NC76</text>
<text x="266.4" y="59.4">NC77</text>
<text x="162.3" y="61.2">DAT0</text>
<text x="162.3" y="62.9">DAT1</text>
<text x="162.3" y="64.7">DAT2</text>
<text x="183" y="61.2">VCC1</text>
<text x="183" y="62.9">VCC2</text>
<text x="183" y="64.7">VCC3</text>
<text x="242" y="61.2">RFU1(NC11)</text>
<text x="242" y="62.9">NC12</text>
<text x="242" y="64.7">NC13</text>
<text x="266.4" y="61.2">NC78</text>
<text x="266.4" y="62.9">NC79</text>
<text x="266.4" y="64.7">NC80</text>
<text x="162.3" y="66.5">DAT3</text>
<text x="162.3" y="68.3">DAT4</text>
<text x="162.3" y="70.1">DAT5</text>
<text x="162.3" y="71.8">DAT6</text>
<text x="181.7" y="70.1">VCCQ1</text>
<text x="181.7" y="71.8">VCCQ2</text>
<text x="183" y="66.5">VCC4</text>
<text x="242" y="66.5">NC14</text>
<text x="242" y="68.3">NC15</text>
<text x="242" y="70.1">NC16</text>
<text x="242" y="71.8">NC17</text>
<text x="266.4" y="66.5">NC81</text>
<text x="266.4" y="68.3">NC82</text>
<text x="266.4" y="70.1">NC83</text>
<text x="266.4" y="71.8">NC84</text>
<text x="162.3" y="73.6">DAT7</text>
<text x="162.3" y="77.2">CMD</text>
<text x="181.7" y="73.6">VCCQ3</text>
<text x="181.7" y="75.4">VCCQ4</text>
<text x="181.7" y="77.2">VCCQ5</text>
<text x="242" y="73.6">NC18</text>
<text x="242" y="75.4">NC19</text>
<text x="242" y="77.2">NC20</text>
<text x="260.2" y="73.6">RFU10(NC85)</text>
<text x="260.2" y="75.4">RFU11(NC86)</text>
<text x="260.2" y="77.2">RFU12(NC87)</text>
<text x="162.3" y="80.7">RFU/DATA STROBE</text>
<text x="162.3" y="82.5">RESET</text>
<text x="162.3" y="79">CLK</text>
<text x="183.2" y="80.7">VSS1</text>
<text x="183.2" y="82.5">VSS2</text>
<text x="242" y="79">NC21</text>
<text x="242" y="80.7">NC22</text>
<text x="242" y="82.5">NC23</text>
<text x="266.4" y="79">NC88</text>
<text x="266.4" y="80.7">NC89</text>
<text x="266.4" y="82.5">NC90</text>
<text x="162.3" y="86.1">VDDI</text>
<text x="181.9" y="89.6">VSSQ1</text>
<text x="183.2" y="84.3">VSS3</text>
<text x="183.2" y="86.1">VSS6</text>
<text x="242" y="84.3">NC24</text>
<text x="242" y="86.1">NC25</text>
<text x="242" y="87.8">NC26</text>
<text x="242" y="89.6">NC27</text>
<text x="266.4" y="84.3">NC91</text>
<text x="266.4" y="86.1">NC92</text>
<text x="266.4" y="87.8">NC93</text>
<text x="266.4" y="89.6">NC94</text>
<text x="162.3" y="93.2">RFU/VSS5</text>
<text x="162.3" y="91.4">RFU/VSS4</text>
<text x="181.9" y="91.4">VSSQ2</text>
<text x="181.9" y="93.2">VSSQ3</text>
<text x="181.9" y="95">VSSQ4</text>
<text x="242" y="91.4">NC28</text>
<text x="242" y="93.2">NC29</text>
<text x="242" y="95">RFU2(NC30)</text>
<text x="266.4" y="91.4">NC95</text>
<text x="266.4" y="93.2">NC96</text>
<text x="266.4" y="95">NC97</text>
<text x="181.9" y="96.7">VSSQ5</text>
<text x="242" y="96.7">NC31</text>
<text x="242" y="98.5">NC32</text>
<text x="242" y="100.3">NC33</text>
<text x="265.5" y="100.3">NC100</text>
<text x="266.4" y="96.7">NC98</text>
<text x="266.4" y="98.5">NC99</text>
<text x="242" y="102.1">NC34</text>
<text x="242" y="103.8">NC35</text>
<text x="242" y="105.6">NC36</text>
<text x="242" y="107.4">NC37</text>
<text x="265.5" y="102.1">NC101</text>
<text x="265.5" y="103.8">NC102</text>
<text x="265.5" y="105.6">NC103</text>
<text x="265.5" y="107.4">NC104</text>
<text x="242" y="109.2">NC38</text>
<text x="242" y="111">NC39</text>
<text x="242" y="112.7">NC40</text>
<text x="265.5" y="109.2">NC105</text>
<text x="265.5" y="111">NC106</text>
<text x="265.5" y="112.7">NC107</text>
<text x="242" y="114.5">NC41</text>
<text x="242" y="116.3">NC42</text>
<text x="242" y="118.1">NC43</text>
<text x="242" y="119.8">NC44</text>
<text x="265.5" y="114.5">NC108</text>
<text x="265.5" y="116.3">NC109</text>
<text x="265.5" y="118.1">NC110</text>
<text x="265.5" y="119.8">NC111</text>
<text x="242" y="121.6">NC45</text>
<text x="242" y="123.4">NC46</text>
<text x="242" y="125.2">NC47</text>
<text x="265.5" y="121.6">NC112</text>
<text x="265.5" y="123.4">NC113</text>
<text x="265.5" y="125.2">NC114</text>
<text x="242" y="127">NC48</text>
<text x="242" y="128.7">NC49</text>
<text x="242" y="130.5">NC50</text>
<text x="265.5" y="127">NC115</text>
<text x="265.5" y="128.7">NC116</text>
<text x="265.5" y="130.5">NC117</text>
<text x="242" y="132.3">NC51</text>
<text x="242" y="134.1">RFU3(NC52)</text>
<text x="242" y="135.8">RFU4(NC53)</text>
<text x="242" y="137.6">RFU5(NC54)</text>
<text x="259.3" y="137.6">RFU13(NC121)</text>
<text x="265.5" y="132.3">NC118</text>
<text x="265.5" y="134.1">NC119</text>
<text x="265.5" y="135.8">NC120</text>
<text x="242" y="139.4">RFU6(NC55)</text>
<text x="242" y="141.2">NC56</text>
<text x="242" y="143">NC57</text>
<text x="259.3" y="143">RFU14(NC124)</text>
<text x="265.5" y="139.4">NC122</text>
<text x="265.5" y="141.2">NC123</text>
<text x="242" y="144.7">NC58</text>
<text x="242" y="146.5">RFU7(NC59)</text>
<text x="242" y="148.3">NC60</text>
<text x="265.5" y="144.7">NC125</text>
<text x="265.5" y="146.5">NC126</text>
<text x="265.5" y="148.3">NC127</text>
<text x="242" y="150.1">NC61</text>
<text x="242" y="151.8">NC62</text>
<text x="242" y="153.6">NC63</text>
<text x="242" y="155.4">NC64</text>
<text x="265.5" y="150.1">NC128</text>
<text x="265.5" y="151.8">NC129</text>
<text x="265.5" y="153.6">NC130</text>
<text x="265.5" y="155.4">NC131</text>
<text x="242" y="157.2">RFU8(NC65)</text>
<text x="242" y="159">RFU9(NC66)</text>
<text x="242" y="160.7">NC67</text>
<text x="265.5" y="157.2">NC132</text>
<text x="265.5" y="159">NC133</text>
<text x="265.5" y="160.7">NC134</text>
<text x="265.5" y="162.5">NC135</text>
<text x="265.5" y="164.3">NC136</text>
</g>
<g font-size="1.6" fill="#008000">
<text x="25.8" y="90">50mA</text>
<text x="25.8" y="100.6">100mA</text>
<text x="114" y="117">Reserve circult</text>
<text x="151" y="127.3">NOTE: eMMC-RST and eMMC-CMD signals are internally pulled up in</text>
<text x="155.7" y="128.9">the SOC, RM10 and RM11 can cost down.</text>
<text x="151.3" y="148.6">NOTE: eMMC-DS signals are internally pulled down in the SOC,</text>
<text x="111.1" y="155">If use eMMC is not v5.0/v5.1,</text>
<text x="156.1" y="150.2">RM12 can cost down.</text>
<text x="111.1" y="156.6">then NC this resistor.</text>
</g>
<g font-size="1.3">
<text x="30.8" y="1.3">5</text>
<text x="88.8" y="1.3">4</text>
<text x="146.9" y="1.3">3</text>
<text x="205" y="1.3">2</text>
<text x="263.1" y="1.3">1</text>
<text x=".5" y="28.4">D</text>
<text x="292.6" y="28.4">D</text>
<text x=".5" y="79.5">C</text>
<text x="292.6" y="79.5">C</text>
<text x=".5" y="130.6">B</text>
<text x="292.6" y="130.6">B</text>
<text x=".5" y="181.7">A</text>
<text x="292.6" y="181.7">A</text>
<text x="30.8" y="207.4">5</text>
<text x="88.8" y="207.4">4</text>
<text x="146.9" y="207.4">3</text>
<text x="205" y="207.4">2</text>
<text x="263.1" y="207.4">1</text>
</g>
</svg>
